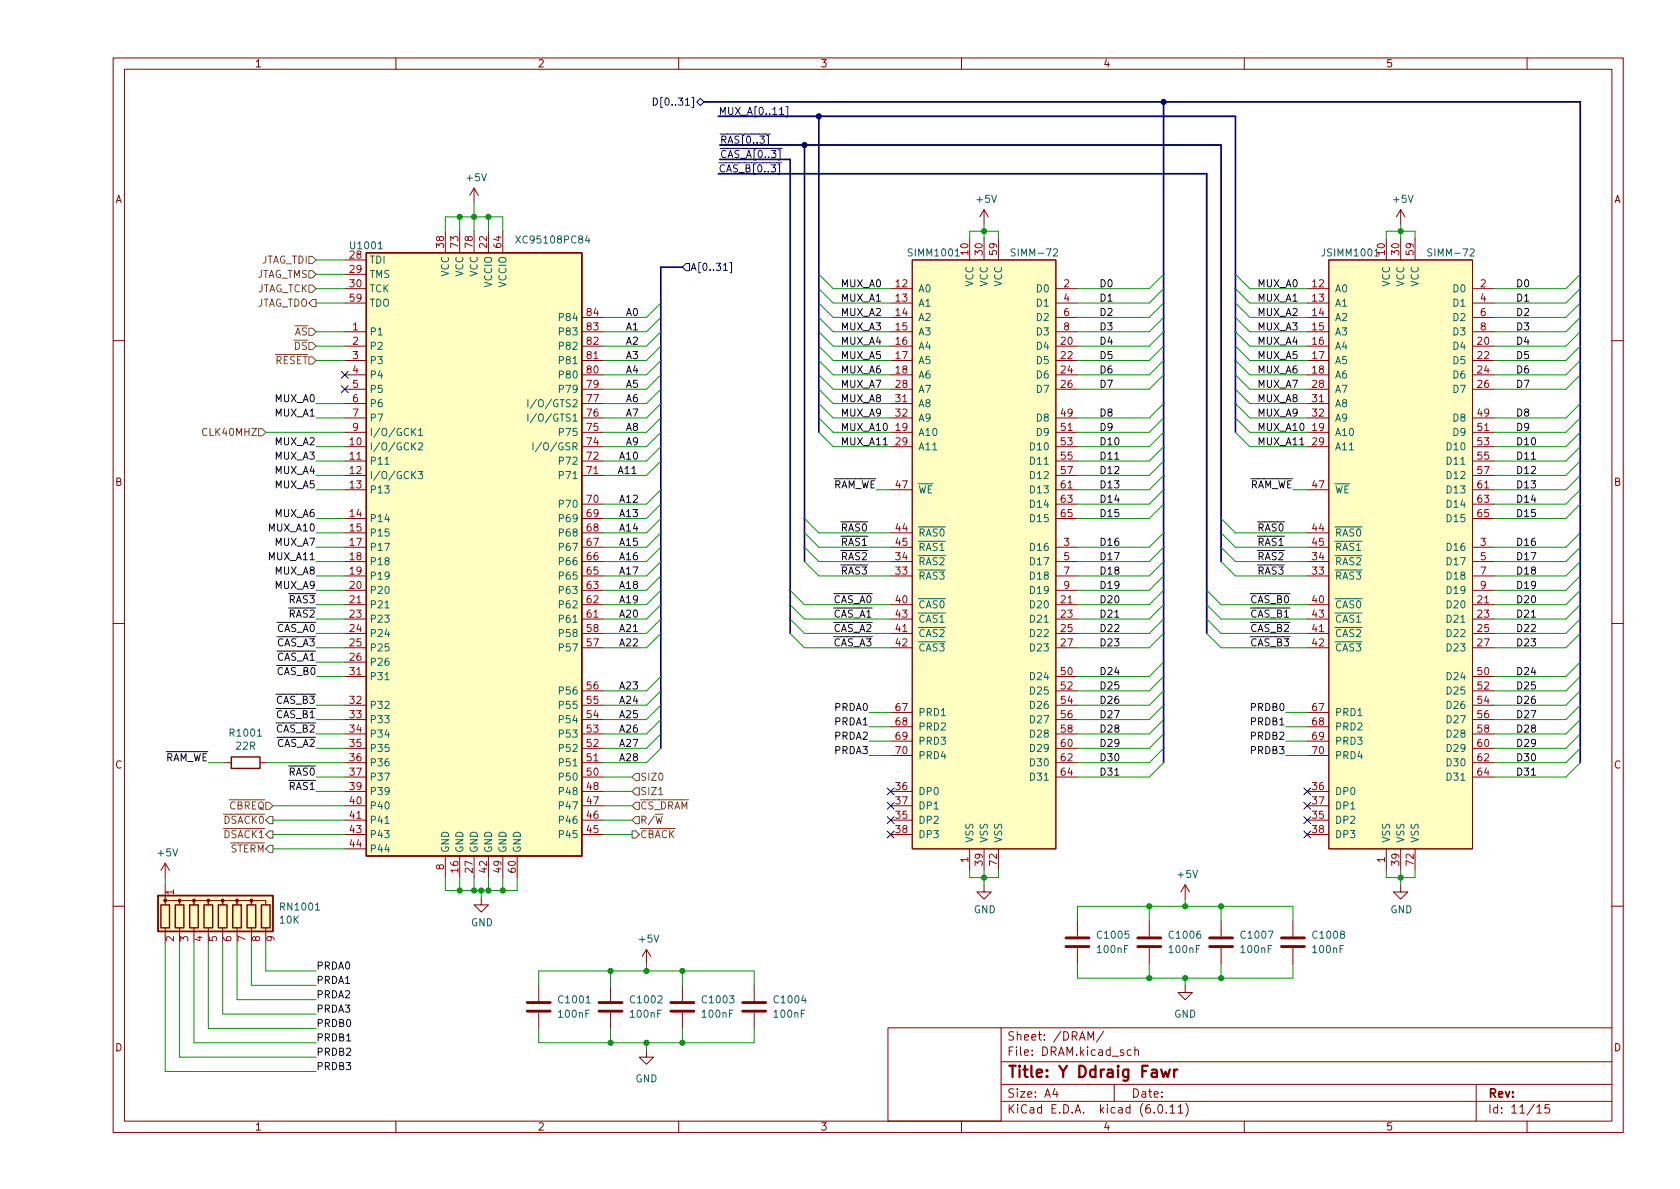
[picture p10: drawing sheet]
<svg xmlns="http://www.w3.org/2000/svg" width="297mm" height="210mm" viewBox="0 0 297 210" stroke-linecap="round" stroke-linejoin="round" font-family="sans-serif">
<g fill="none" stroke="#840000" stroke-width=".18">
<path d="M20 10.2h267v190.1h-267zM22 12.2h263v186.1h-263zM70 10.2v2M120 10.2v2M170 10.2v2M220 10.2v2M270 10.2v2M83.8 33.3l-.7 1.2M83.8 33.3v2.5M83.8 33.3l.8 1.2M174 37.1l-.8 1.2M174 37.1v2.5"/>
<path d="M174 37.1l.8 1.2M247.6 37.1v2.5M247.6 37.1l-.7 1.2M247.6 37.1l.8 1.2M61 51h3.8M61 53.6h3.8M61 58.7h3.8M61 46h3.8M61 48.5h3.8M78.7 40.9v3.8M81.3 40.9v3.8M83.8 40.9v3.8"/>
<path d="M86.4 40.9v3.8M88.9 40.9v3.8M102.9 56.1h3.8M102.9 58.7h3.8M157.5 51h3.8M157.5 53.6h3.8M157.5 56.1h3.8M157.5 58.7h3.8M161.3 46h25.4v104.1h-25.4zM171.4 42.2v3.8M174 42.2v3.8M176.5 42.2v3.8"/>
<path d="M186.7 51h3.8M186.7 53.6h3.8M186.7 56.1h3.8M186.7 58.7h3.8M231.1 51h3.8M231.1 53.6h3.8M231.1 56.1h3.8M231.1 58.7h3.8M234.9 46h25.4v104.1h-25.4zM245.1 42.2v3.8M247.6 42.2v3.8M250.2 42.2v3.8"/>
<path d="M260.3 51h3.9M260.3 53.6h3.9M260.3 56.1h3.9M260.3 58.7h3.9M20 60.2h2M61 61.2h3.8M61 63.7h3.8M61 66.3h3.8M61 76.4h3.8M61 68.8h3.8M61 79h3.8M61 71.4h3.8"/>
<path d="M61 73.9h3.8M102.9 61.2h3.8M102.9 63.7h3.8M102.9 66.3h3.8M102.9 76.4h3.8M102.9 68.8h3.8M102.9 79h3.8M102.9 71.4h3.8M102.9 73.9h3.8M157.5 61.2h3.8M157.5 63.7h3.8M157.5 66.3h3.8"/>
<path d="M157.5 76.4h3.8M157.5 68.8h3.8M157.5 79h3.8M157.5 71.4h3.8M157.5 73.9h3.8M186.7 61.2h3.8M186.7 63.7h3.8M186.7 66.3h3.8M186.7 76.4h3.8M186.7 68.8h3.8M186.7 79h3.8M186.7 73.9h3.8"/>
<path d="M231.1 61.2h3.8M231.1 63.7h3.8M231.1 66.3h3.8M231.1 76.4h3.8M231.1 68.8h3.8M231.1 79h3.8M231.1 71.4h3.8M231.1 73.9h3.8M260.3 61.2h3.9M260.3 63.7h3.9M260.3 66.3h3.9M260.3 76.4h3.9"/>
<path d="M260.3 68.8h3.9M260.3 79h3.9M260.3 73.9h3.9M285 60.2h2M61 96.8h3.8M61 99.3h3.8M61 94.2h3.8M61 86.6h3.8M61 81.5h3.8M61 84.1h3.8M61 91.7h3.8M102.9 96.8h3.8"/>
<path d="M102.9 99.3h3.8M102.9 94.2h3.8M102.9 81.5h3.8M102.9 84.1h3.8M102.9 89.1h3.8M102.9 91.7h3.8M157.5 96.8h3.8M157.5 99.3h3.8M157.5 94.2h3.8M157.5 86.6h3.8M186.7 96.8h3.8M186.7 99.3h3.8"/>
<path d="M186.7 86.6h3.8M186.7 81.5h3.8M186.7 84.1h3.8M186.7 89.1h3.8M186.7 91.7h3.8M231.1 96.8h3.8M231.1 99.3h3.8M231.1 94.2h3.8M231.1 86.6h3.8M260.3 96.8h3.9M260.3 99.3h3.9M260.3 86.6h3.9"/>
<path d="M260.3 81.5h3.9M260.3 84.1h3.9M260.3 89.1h3.9M260.3 91.7h3.9M20 110.2h2M61 106.9h3.8M61 109.5h3.8M61 112h3.8M61 114.5h3.8M61 101.8h3.8M61 119.6h3.8M61 104.4h3.8"/>
<path d="M61 117.1h3.8M102.9 106.9h3.8M102.9 109.5h3.8M102.9 112h3.8M102.9 114.5h3.8M102.9 101.8h3.8M102.9 104.4h3.8M157.5 106.9h3.8M157.5 109.5h3.8M157.5 112h3.8M157.5 114.5h3.8M157.5 101.8h3.8"/>
<path d="M186.7 106.9h3.8M186.7 109.5h3.8M186.7 112h3.8M186.7 114.5h3.8M186.7 101.8h3.8M186.7 119.6h3.8M186.7 104.4h3.8M231.1 106.9h3.8M231.1 109.5h3.8M231.1 112h3.8M231.1 114.5h3.8M231.1 101.8h3.8"/>
<path d="M260.3 106.9h3.9M260.3 109.5h3.9M260.3 112h3.9M260.3 114.5h3.9M260.3 101.8h3.9M260.3 119.6h3.9M260.3 104.4h3.9M285 110.2h2M39.6 134.9h1.3M46 134.9h1.2M61 139.9h3.8M61 124.7h3.8"/>
<path d="M61 127.2h3.8M61 129.8h3.8M61 132.3h3.8M61 134.9h3.8M61 137.4h3.8M102.9 139.9h3.8M102.9 122.2h3.8M102.9 124.7h3.8M102.9 127.2h3.8M102.9 129.8h3.8M102.9 132.3h3.8M102.9 134.9h3.8"/>
<path d="M102.9 137.4h3.8M157.5 139.9h3.8M157.5 126h3.8M157.5 128.5h3.8M157.5 131.1h3.8M157.5 133.6h3.8M186.7 122.2h3.8M186.7 124.7h3.8M186.7 127.2h3.8M186.7 129.8h3.8M186.7 132.3h3.8M186.7 134.9h3.8"/>
<path d="M186.7 137.4h3.8M231.1 139.9h3.8M231.1 126h3.8M231.1 128.5h3.8M231.1 131.1h3.8M231.1 133.6h3.8M260.3 122.2h3.9M260.3 124.7h3.9M260.3 127.2h3.9M260.3 129.8h3.9M260.3 132.3h3.9M260.3 134.9h3.9"/>
<path d="M260.3 137.4h3.9M29.2 152.6v2.6M29.2 156.5v2.5M29.2 152.6l-.8 1.3M29.2 152.6l.8 1.3M61 145h3.8M61 142.5h3.8M61 147.6h3.8M61 150.1h3.8M78.7 151.4v3.8M81.3 151.4v3.8M83.8 151.4v3.8"/>
<path d="M85.1 158.7v1.3h1.3l-1.3 1.3-1.3-1.3h1.3M86.4 151.4v3.8M88.9 151.4v3.8M91.4 151.4v3.8M102.9 145h3.8M102.9 142.5h3.8M102.9 147.6h3.8M157.5 145h3.8M157.5 142.5h3.8M157.5 147.6h3.8M171.4 150.1v3.8M174 156.5v1.2h1.3l-1.3 1.3-1.3-1.3h1.3"/>
<path d="M174 150.1v3.8M176.5 150.1v3.8M209.5 156.5l-.7 1.2M209.5 156.5v2.5M209.5 156.5l.8 1.2M231.1 145h3.8M231.1 142.5h3.8M231.1 147.6h3.8M245.1 150.1v3.8M247.6 156.5v1.2h1.3l-1.3 1.3-1.2-1.3h1.2M247.6 150.1v3.8M250.2 150.1v3.8"/>
<path d="M20 160.2h2M29.2 160v-.7h2.5v.7v-.7h2.6v.7v-.7h2.5v.7v-.7h2.6v.7v-.7h2.5v.7v-.7h2.5v.7v-.7h2.6v.7M29.2 164.1v2.5M31.7 164.1v1.2M34.3 164.1v1.2M36.8 164.1v1.2M39.4 164.1v1.2M41.9 164.1v1.2M44.4 164.1v1.2M47 164.1v1.2M95.2 174.2v2.8M95.2 179.1v2.8"/>
<path d="M107.9 174.2v2.8M107.9 179.1v2.8M114.3 167.9l-.8 1.3M114.3 167.9v2.5M114.3 167.9l.8 1.3M120.6 174.2v2.8M120.6 179.1v2.8M133.3 174.2v2.8M133.3 179.1v2.8M190.5 162.8v2.8M190.5 167.6v2.8M203.2 162.8v2.8"/>
<path d="M203.2 167.6v2.8M209.5 174.2v1.3h1.3l-1.3 1.3-1.2-1.3h1.2M215.9 162.8v2.8M215.9 167.6v2.8M228.6 162.8v2.8M228.6 167.6v2.8M285 160.2h2M70 198.3v2M114.3 185.7v1.2h1.3l-1.3 1.3-1.3-1.3h1.3M120 198.3v2M157 181.8h20v16.5h-20zM170 198.3v2"/>
<path d="M177 194.8h108M177 191.8h108M177 187.8h108M177 181.8h108M182.5 186.5v.1M182.5 185.7v.1M184.6 183.8v.1M184.6 183v.1M195.1 182.4l-1.2 1.9M197 191.8v3M200.6 185.8l.3-.2 .3 .1 .1 .9M209.6 195.1a1.72 1.72 0 0 1 0 2.3"/>
<path d="M220 198.3v2M261 191.8v6.5M270 198.3v2M273.9 195.3h-.7l-.1 .7 .3-.1 .5 .1 .1 .2-.1 .5-.2 .1-.6-.1"/>
</g>
<g fill="none" stroke="#840000" stroke-width=".51">
<path d="M93.2 178.8h4.1M93.2 177.3h4.1M105.9 178.8h4.1M105.9 177.3h4.1M118.6 178.8h4.1M118.6 177.3h4.1M131.3 178.8h4.1M131.3 177.3h4.1M188.5 167.4h4M188.5 165.9h4M201.2 167.4h4M201.2 165.9h4"/>
<path d="M213.9 167.4h4M213.9 165.9h4M226.6 167.4h4M226.6 165.9h4"/>
</g>
<g fill="none" stroke="#006464" stroke-width=".18">
<path d="M85.2 30.7l.4 1.3 .4-1.3M175.3 34.5l.5 1.3 .4-1.3M249 34.5l.4 1.3 .4-1.3M66.9 43.1l.3-.4v1.3M66.9 44h.7M103.8 41.7l-.3 .9h.8M104.1 42.1v.9M168.9 44.4l.4-.4v1.3M168.9 45.3h.7M186.3 44.1l.5-.1 .2 .4-.8 .9h.8M259.9 44.1l.5-.1 .3 .4-.8 .9h.8M73 78.8l.5 .8"/>
<path d="M73 76.3l.5 .7M73.5 78.3l-.7 .7M73.5 75.8l-.7 .7M74 78.4l.5-.1 .2 .4-.8 .9h.8M74 76.1l.4-.3v1.2M74 77h.7M100.8 73.3l-.4-.1-.3 .3 .1 .3 .6 .2v.4l-.2 .1-.5-.1M101.3 79l.6-.1 .1-.2v-.3l-.7-.1v1.3M101.3 73.6l.4-.4v1.3M101.3 70.8l.5-.1 .2 .3-.7 .9h.7M101.3 74.5h.7M101.3 64.3h.7"/>
<path d="M101.6 79l.4 .6M68.1 82.1h.7M73 83.9l.5 .7M73.5 83.4l-.7 .7M73.9 83.4h.8l-.4 .5 .4 .1v.5l-.2 .1-.6-.1M101.3 84.6h.7M162.4 93.2h4.8M162.4 85.6h2.6M184.6 82.1h.8M236 93.2h4.8M236 85.6h2.6M258.3 82.1h.7"/>
<path d="M68.1 107.5h.7M101.3 110h.7M162.4 105.9h4.8M184.6 110h.8M236 105.9h4.8M258.3 110h.7M45.5 129.3l.4-.4v1.3M45.5 130.2h.7M68.1 120.2h.7M101.3 135.4h.7M184.6 138h.8M258.3 138h.7"/>
<path d="M30.6 150.1l.4 1.3 .4-1.3M68.1 145.6h.7M210.9 153.9l.4 1.3 .4-1.3M55.8 160l.3-.3v1.2M55.8 160.9h.7M103.6 176.4l.4-.3v1.3M103.6 177.4h.8M104.2 178.6h-.6v1.3M115.6 165.3l.5 1.3 .4-1.3M116.3 176.2l.5-.1 .3 .3-.8 1h.8M116.9 178.6h-.6v1.3M129 176.1h.8l-.5 .5 .4 .1v.5l-.2 .2-.5-.2"/>
<path d="M129.6 178.6h-.6v1.3M142 176l-.3 .9h.8M142.3 178.6h-.6v1.3M142.3 176.5v.9M199.4 167.2h-.6v1.3M199.6 164.7h-.6l-.1 .6 .2-.2 .4 .1 .1 .2v.4l-.2 .1-.5-.1M212.1 167.2h-.6v1.3M212.2 164.7h-.4a.85 .85 0 0 0 0 1.2l.5-.1v-.4l-.2-.3-.4 .1-.1 .2M224.2 164.7h.9l-.6 1.2M224.8 167.2h-.6v1.3M237.2 165.2l-.2-.2 .1-.2 .1-.1h.4l.1 .2v.2l-.6 .2-.1 .1v.3l.2 .2h.4l.1-.2v-.3l-.2-.2M237.5 167.2h-.6v1.3"/>
</g>
<g fill="#ffffc2" stroke="#ffffc2" stroke-width=".18">
<path d="M234.9 46h25.4v104.1h-25.4z"/>
<path d="M27.9 158.4h20.4v6.3h-20.4z"/>
<path d="M64.8 44.7h38.1v106.7h-38.1z"/>
<path d="M161.3 46h25.4v104.1h-25.4z"/>
</g>
<g fill="none" stroke="#a90000" stroke-width=".18">
<path d="M105 63.4h.7M159.6 71.1h.8M188.8 76.1h.8M233.3 71.1h.7M262.5 76.1h.7M63.1 81.2h.7M105 83.8h.7M188.8 86.3h.8M262.5 86.3h.7M63.1 106.6h.7M63.1 119.3h.7M105 109.2h.7"/>
<path d="M159.6 111.7h.8M188.8 106.6h.8M233.3 111.7h.7M262.5 106.6h.7M105 134.6h.7M30.7 157.7h-1.3l.4 .4M63.1 144.7h.7M30.7 165.6v.8l-.9-.8-.4 .3 .1 .4M31.9 166.4v-.8l.5 .4 .1-.3h.6l.1 .2-.1 .5M35.3 165.6v.7l-.9-.3M37 165.7v.6h.6l-.1-.1 .1-.5 .1-.1 .5 .1 .1 .2-.1 .4M39.6 165.7v.4a.86 .86 0 0 0 1.2 0l-.1-.4-.4-.1-.3 .3 .1 .3 .2 .1"/>
<path d="M43.4 166.1l-1.3-.5v.8M45.2 165.9l.2-.3 .4 .1 .1 .2v.3l-.5 .1-.2-.1-.1-.5-.2-.1-.2 .1-.1 .4 .2 .2h.1l.3-.2M47.7 165.6l.3 .3-.1 .3-.2 .1-.5-.1v-.3l.1-.2a.84 .84 0 0 1 1.2 .3v.2"/>
</g>
<path d="M64.8 44.7h38.1v106.7h-38.1zM40.9 133.9h5.1v2h-5.1zM27.9 158.4h20.4v6.3h-20.4zM28.4 160h1.6v4.1h-1.6zM31 160h1.5v4.1h-1.5zM33.5 160h1.6v4.1h-1.6zM36.1 160h1.5v4.1h-1.5zM38.6 160h1.5v4.1h-1.5zM41.1 160h1.6v4.1h-1.6zM43.7 160h1.5v4.1h-1.5zM46.2 160h1.6v4.1h-1.6z" fill="none" stroke="#840000" stroke-width=".25"/>
<g fill="#840000" stroke="#840000" stroke-width=".18">
<circle cx="29.2" cy="159.3" r=".25"/>
<circle cx="31.7" cy="159.3" r=".25"/>
<circle cx="34.3" cy="159.3" r=".25"/>
<circle cx="36.8" cy="159.3" r=".25"/>
<circle cx="39.4" cy="159.3" r=".25"/>
<circle cx="41.9" cy="159.3" r=".25"/>
<circle cx="44.4" cy="159.3" r=".25"/>
</g>
<g fill="none" stroke="#725600" stroke-width=".18">
<path d="M52.1 57.6h2.3M54.6 50.4h.6l.7 .6-.7 .7h-.6zM54.6 45.3h.6l.7 .7-.7 .6h-.6zM54.6 47.9h.6l.7 .6-.7 .6h-.6zM55.2 53h.7v1.2h-.7l-.6-.6zM44.5 75.8h.9l-.9 1.2h.9M45.7 75.8h.7l.6 .6-.6 .7h-.7zM48.7 62.7h3.6M111.8 139.9l.6-.6h.6v1.3h-.6zM112.4 136.8h.6v1.2h-.6l-.6-.6zM39.5 144h1.3M40.5 141.4h6.3"/>
<path d="M111.8 146.9h.6l.6 .7-.6 .6h-.6zM111.8 145l.6-.6h.6v1.3h-.6zM112.4 141.9h.6v1.2h-.6l-.6-.6zM116.5 140.5h.7M116.7 141.4h5M118.1 146.5h1.3"/>
</g>
<g fill="none" stroke="#000084" stroke-width=".18">
<path d="M121.2 18.6h.7M122.3 17.2h.3v1.8h-.3M123.2 18l.6-.6 .7 .6-.7 .7zM139 18.9h.3v1.8h-.3M137.8 20.2h.8M121.3 46.6h.6v1.3h-.6l-.7-.7zM127.9 47.8h.7M129.1 46.4h.3v1.8h-.3M60.4 68.2l1.2 1.2M60.4 65.7l1.2 1.2M61.6 68.2l-1.2 1.2M61.6 65.7l-1.2 1.2"/>
<path d="M156.9 139.3l1.2 1.3M158.1 139.3l-1.2 1.3M230.5 139.3l1.2 1.3M231.7 139.3l-1.2 1.3M156.9 144.4l1.2 1.2M156.9 147l1.2 1.2M156.9 141.9l1.2 1.2M158.1 144.4l-1.2 1.2M158.1 147l-1.2 1.2M158.1 141.9l-1.2 1.2M230.5 147l1.2 1.2M230.5 141.9l1.2 1.2"/>
<path d="M230.5 144.4l1.2 1.2M231.7 147l-1.2 1.2M231.7 141.9l-1.2 1.2M231.7 144.4l-1.2 1.2"/>
</g>
<path d="M197.1 81.2h.7M270.8 81.2h.7M197.1 109.1h.7M270.8 109.1h.7M197.1 137.1h.7M270.8 137.1h.7" fill="none" stroke="#0f0f0f" stroke-width=".18"/>
<path d="M124.5 18h154.9v116.9M205.7 18v116.9M127 30.7h86.4v81.3M127 20.6h91.4v55.8M127.3 25.6h88.6v73.7M127.3 28.2h12.4v83.8M142.2 25.6v73.7M144.8 20.6v55.8M120.6 47.2h-3.8v85.1" fill="none" stroke="#000084" stroke-width=".3"/>
<g fill="none" stroke="#009600" stroke-width=".18">
<path d="M81.3 38.3v2.6M83.8 35.8v5.1M86.4 38.3v2.6M174 39.6v2.6M247.6 39.6v2.6M55.9 58.7h5.1M55.9 48.5h5.1M55.9 51h5.1M55.9 53.6h5.1M55.9 46h5.1M78.7 40.9v-2.6h10.2v2.6M116.8 56.1l-2.5 2.6h-7.6"/>
<path d="M116.8 53.6l-2.5 2.5h-7.6M116.8 58.7l-2.5 2.5h-7.6M144.8 56.1l2.5 2.6h10.2M144.8 53.6l2.5 2.5h10.2M144.8 58.7l2.5 2.5h10.2M144.8 48.5l2.5 2.5h10.2M144.8 51l2.5 2.6h10.2M171.4 42.2v-1.3h5.1v1.3M205.7 56.1l-2.5 2.6h-12.7M205.7 53.6l-2.5 2.5h-12.7M205.7 58.7l-2.5 2.5h-12.7M205.7 48.5l-2.5 2.5h-12.7"/>
<path d="M205.7 51l-2.5 2.6h-12.7M218.4 56.1l2.6 2.6h10.1M218.4 53.6l2.6 2.5h10.1M218.4 58.7l2.6 2.5h10.1M218.4 48.5l2.6 2.5h10.1M218.4 51l2.6 2.6h10.1M245.1 42.2v-1.3h5.1v1.3M279.4 56.1l-2.5 2.6h-12.7M279.4 53.6l-2.5 2.5h-12.7M279.4 58.7l-2.5 2.5h-12.7M279.4 48.5l-2.5 2.5h-12.7M279.4 51l-2.5 2.6h-12.7"/>
<path d="M47 76.4h14M55.9 61.2h5.1M55.9 63.7h5.1M55.9 71.4h5.1M55.9 73.9h5.1M55.9 79h5.1M116.8 66.3l-2.5 2.5h-7.6M116.8 63.7l-2.5 2.6h-7.6M116.8 61.2l-2.5 2.5h-7.6M116.8 68.8l-2.5 2.6h-7.6M116.8 71.4l-2.5 2.5h-7.6M116.8 76.4l-2.5 2.6h-7.6"/>
<path d="M116.8 79l-2.5 2.5h-7.6M116.8 73.9l-2.5 2.5h-7.6M144.8 66.3l2.5 2.5h10.2M144.8 63.7l2.5 2.6h10.2M144.8 61.2l2.5 2.5h10.2M144.8 68.8l2.5 2.6h10.2M144.8 71.4l2.5 2.5h10.2M144.8 76.4l2.5 2.6h10.2M144.8 73.9l2.5 2.5h10.2M205.7 66.3l-2.5 2.5h-12.7M205.7 63.7l-2.5 2.6h-12.7M205.7 61.2l-2.5 2.5h-12.7"/>
<path d="M205.7 71.4l-2.5 2.5h-12.7M205.7 76.4l-2.5 2.6h-12.7M205.7 79l-2.5 2.5h-12.7M205.7 73.9l-2.5 2.5h-12.7M218.4 66.3l2.6 2.5h10.1M218.4 63.7l2.6 2.6h10.1M218.4 61.2l2.6 2.5h10.1M218.4 68.8l2.6 2.6h10.1M218.4 71.4l2.6 2.5h10.1M218.4 76.4l2.6 2.6h10.1M218.4 73.9l2.6 2.5h10.1M279.4 66.3l-2.5 2.5h-12.7"/>
<path d="M279.4 63.7l-2.5 2.6h-12.7M279.4 61.2l-2.5 2.5h-12.7M279.4 71.4l-2.5 2.5h-12.7M279.4 76.4l-2.5 2.6h-12.7M279.4 79l-2.5 2.5h-12.7M279.4 73.9l-2.5 2.5h-12.7M55.9 99.3h5.1M55.9 81.5h5.1M55.9 91.7h5.1M55.9 86.6h5.1M55.9 84.1h5.1M55.9 96.8h5.1"/>
<path d="M55.9 94.2h5.1M116.8 99.3l-2.5 2.5h-7.6M116.8 96.8l-2.5 2.5h-7.6M116.8 89.1l-2.5 2.6h-7.6M116.8 86.6l-2.5 2.5h-7.6M116.8 81.5l-2.5 2.6h-7.6M116.8 94.2l-2.5 2.6h-7.6M116.8 91.7l-2.5 2.5h-7.6M142.2 99.3l2.6 2.5h12.7M142.2 96.8l2.6 2.5h12.7M142.2 94.2l2.6 2.6h12.7M142.2 91.7l2.6 2.5h12.7"/>
<path d="M205.7 99.3l-2.5 2.5h-12.7M205.7 96.8l-2.5 2.5h-12.7M205.7 89.1l-2.5 2.6h-12.7M205.7 84.1l-2.5 2.5h-12.7M205.7 86.6l-2.5 2.5h-12.7M205.7 81.5l-2.5 2.6h-12.7M205.7 94.2l-2.5 2.6h-12.7M215.9 99.3l2.5 2.5h12.7M215.9 96.8l2.5 2.5h12.7M215.9 94.2l2.5 2.6h12.7M215.9 91.7l2.5 2.5h12.7M279.4 99.3l-2.5 2.5h-12.7"/>
<path d="M279.4 96.8l-2.5 2.5h-12.7M279.4 89.1l-2.5 2.6h-12.7M279.4 84.1l-2.5 2.5h-12.7M279.4 86.6l-2.5 2.5h-12.7M279.4 81.5l-2.5 2.6h-12.7M279.4 94.2l-2.5 2.6h-12.7M55.9 101.8h5.1M55.9 114.5h5.1M55.9 112h5.1M55.9 109.5h5.1M55.9 106.9h5.1M55.9 104.4h5.1"/>
<path d="M55.9 117.1h5.1M56 119.6h5M116.8 112l-2.5 2.5h-7.6M116.8 109.5l-2.5 2.5h-7.6M116.8 119.6l-2.5 2.6h-7.6M116.8 106.9l-2.5 2.6h-7.6M116.8 104.4l-2.5 2.5h-7.6M116.8 101.8l-2.5 2.6h-7.6M139.7 112l2.5 2.5h15.3M139.7 109.5l2.5 2.5h15.3M139.7 106.9l2.5 2.6h15.3M139.7 104.4l2.5 2.5h15.3"/>
<path d="M205.7 112l-2.5 2.5h-12.7M205.7 109.5l-2.5 2.5h-12.7M205.7 119.6l-2.5 2.6h-12.7M205.7 117.1l-2.5 2.5h-12.7M205.7 106.9l-2.5 2.6h-12.7M205.7 104.4l-2.5 2.5h-12.7M205.7 101.8l-2.5 2.6h-12.7M213.4 112l2.5 2.5h15.2M213.4 109.5l2.5 2.5h15.2M213.4 106.9l2.5 2.6h15.2M213.4 104.4l2.5 2.5h15.2M279.4 112l-2.5 2.5h-12.7"/>
<path d="M279.4 109.5l-2.5 2.5h-12.7M279.4 119.6l-2.5 2.6h-12.7M279.4 117.1l-2.5 2.5h-12.7M279.4 106.9l-2.5 2.6h-12.7M279.4 104.4l-2.5 2.5h-12.7M279.4 101.8l-2.5 2.6h-12.7M47.2 134.9h13.8M55.9 127.2h5.1M55.9 129.8h5.1M55.9 137.4h5.1M55.9 124.7h5.1M55.9 132.3h5.1"/>
<path d="M55.9 139.9h5.1M106.7 137.4h5.1M106.7 139.9h5.1M116.8 124.7l-2.5 2.5h-7.6M116.8 127.2l-2.5 2.6h-7.6M116.8 122.2l-2.5 2.5h-7.6M116.8 132.3l-2.5 2.6h-7.6M116.8 129.8l-2.5 2.5h-7.6M153.7 128.5h3.8M153.7 126h3.8M153.7 133.6h3.8M153.7 131.1h3.8"/>
<path d="M205.7 124.7l-2.5 2.5h-12.7M205.7 127.2l-2.5 2.6h-12.7M205.7 134.9l-2.5 2.5h-12.7M205.7 122.2l-2.5 2.5h-12.7M205.7 132.3l-2.5 2.6h-12.7M205.7 129.8l-2.5 2.5h-12.7M227.3 128.5h3.8M227.3 126h3.8M227.3 133.6h3.8M227.3 131.1h3.8M279.4 124.7l-2.5 2.5h-12.7M279.4 127.2l-2.5 2.6h-12.7"/>
<path d="M279.4 134.9l-2.5 2.5h-12.7M279.4 122.2l-2.5 2.5h-12.7M279.4 132.3l-2.5 2.6h-12.7M279.4 129.8l-2.5 2.5h-12.7M29.2 155.2v1.3M48.3 147.6h12.7M48.3 145h12.7M48.3 142.5h12.7M48.3 150.1h12.7M78.7 155.2v2.3h12.7v-2.3M81.3 155.2v2.3M83.8 155.2v2.3"/>
<path d="M85.1 157.5v1.2M86.4 155.2v2.3M88.9 155.2v2.3M106.7 147.6h5.1M106.7 145h5.1M106.7 142.5h5.1M171.4 153.9v1.3h5.1v-1.3M174 153.9v2.6M209.5 159v1.3M245.1 153.9v1.3h5.1v-1.3M247.6 153.9v2.6M29.2 166.6v22.9h26.7"/>
<path d="M31.7 166.6v20.3h24.2M34.3 166.6v17.8h21.6M36.8 166.6v15.3h19.1M39.4 166.6v12.7h16.5M41.9 166.6v10.2h14M44.4 166.6v7.6h11.5M47 166.6v5.1h8.9M95.2 174.2v-2.5h38.1v2.5M107.9 171.7v2.5M114.3 170.4v1.3M120.6 171.7v2.5M190.5 170.4v2.6h38.1v-2.6"/>
<path d="M190.5 162.8v-2.5h38.1v2.5M203.2 160.3v2.5M203.2 170.4v2.6M209.5 173v1.2M215.9 160.3v2.5M215.9 170.4v2.6M95.2 181.9v2.5h38.1v-2.5M107.9 181.9v2.5M114.3 184.4v1.3M120.6 181.9v2.5"/>
</g>
<g fill="#009600" stroke="#009600" stroke-width=".18">
<circle cx="203.2" cy="173" r=".46"/>
<circle cx="209.5" cy="173" r=".46"/>
<circle cx="215.9" cy="173" r=".46"/>
<circle cx="215.9" cy="160.3" r=".46"/>
<circle cx="203.2" cy="160.3" r=".46"/>
<circle cx="247.6" cy="155.2" r=".46"/>
<circle cx="209.5" cy="160.3" r=".46"/>
<circle cx="86.4" cy="38.3" r=".46"/>
<circle cx="83.8" cy="38.3" r=".46"/>
<circle cx="81.3" cy="38.3" r=".46"/>
<circle cx="174" cy="40.9" r=".46"/>
<circle cx="247.6" cy="40.9" r=".46"/>
<circle cx="174" cy="155.2" r=".46"/>
<circle cx="120.6" cy="171.7" r=".46"/>
<circle cx="83.8" cy="157.5" r=".46"/>
<circle cx="85.1" cy="157.5" r=".46"/>
<circle cx="107.9" cy="171.7" r=".46"/>
<circle cx="88.9" cy="157.5" r=".46"/>
<circle cx="120.6" cy="184.4" r=".46"/>
<circle cx="114.3" cy="184.4" r=".46"/>
<circle cx="114.3" cy="171.7" r=".46"/>
<circle cx="86.4" cy="157.5" r=".46"/>
<circle cx="107.9" cy="184.4" r=".46"/>
<circle cx="81.3" cy="157.5" r=".46"/>
</g>
<g fill="#000084" stroke="#000084" stroke-width=".18">
<circle cx="142.2" cy="25.6" r=".46"/>
<circle cx="205.7" cy="18" r=".46"/>
<circle cx="144.8" cy="20.6" r=".46"/>
</g>
<g font-size="2.8" fill="#840000">
<text x="178" y="191.2">Title:</text>
<text x="187.3" y="191.2">Y Ddraig</text>
<text x="202.4" y="191.2">Fawr</text>
</g>
<g font-size="2.1" fill="#840000">
<text x="178" y="184.5">Sheet:</text>
<text x="186.2" y="184.5">/DRAM/</text>
<text x="178" y="187.2">File:</text>
<text x="184.1" y="187.2">DRAM.kicad_sch</text>
<text x="178" y="197.4">KiCad</text>
<text x="178" y="194.6">Size:</text>
<text x="184.7" y="194.6">A4</text>
<text x="185.7" y="197.4">E.D.A.</text>
<text x="194.6" y="197.4">kicad</text>
<text x="200" y="194.6">Date:</text>
<text x="201.8" y="197.4">(6.0.11)</text>
<text x="263" y="194.6">Rev:</text>
<text x="263" y="197.4">Id:</text>
<text x="267.1" y="197.4">11/15</text>
</g>
<g font-size="1.8" fill="#840000">
<text x="45" y="12.3">1</text>
<text x="95" y="12.3">2</text>
<text x="145" y="12.3">3</text>
<text x="195" y="12.3">4</text>
<text x="245" y="12.3">5</text>
<text x="20.4" y="36.3">A</text>
<text x="285.4" y="36.3">A</text>
<text x="20.3" y="86.3">B</text>
<text x="285.3" y="86.3">B</text>
<text x="20.3" y="136.3">C</text>
<text x="285.3" y="136.3">C</text>
<text x="31.5" y="166.7" transform="rotate(-90 31.5 166.7)">2</text>
<text x="34" y="166.7" transform="rotate(-90 34 166.7)">3</text>
<text x="36.6" y="166.7" transform="rotate(-90 36.6 166.7)">4</text>
<text x="39.1" y="166.7" transform="rotate(-90 39.1 166.7)">5</text>
<text x="41.7" y="166.7" transform="rotate(-90 41.7 166.7)">6</text>
<text x="44.2" y="166.7" transform="rotate(-90 44.2 166.7)">7</text>
<text x="46.7" y="166.7" transform="rotate(-90 46.7 166.7)">8</text>
<text x="20.3" y="186.3">D</text>
<text x="285.3" y="186.3">D</text>
<text x="45" y="200.3">1</text>
<text x="95" y="200.3">2</text>
<text x="145" y="200.3">3</text>
<text x="195" y="200.3">4</text>
<text x="245" y="200.3">5</text>
</g>
<g font-size="1.8" fill="#000084">
<text x="115.1" y="19.1">D[0..31]</text>
<text x="127" y="20.3">MUX_A[0..11]</text>
<text x="127.3" y="27.9">~{CAS_A[0..3]}</text>
<text x="127.3" y="25.4">~{RAS[0..3]}</text>
<text x="127" y="30.5">~{CAS_B[0..3]}</text>
<text x="122" y="48.3">A[0..31]</text>
</g>
<g font-size="1.8" fill="#006464">
<text x="82.2" y="32.4">+5V</text>
<text x="172.4" y="36.2">+5V</text>
<text x="246" y="36.2">+5V</text>
<text x="61.6" y="45.7">28</text>
<text x="61.6" y="44.5">U1001</text>
<text x="65.3" y="47">TDI</text>
<text x="90.9" y="43.4">XC95108PC84</text>
<text x="160.2" y="45.7">SIMM1001</text>
<text x="178.4" y="45.7">SIMM-72</text>
<text x="233.4" y="45.7">JSIMM1001</text>
<text x="244.9" y="45.3" transform="rotate(-90 244.9 45.3)">10</text>
<text x="252.1" y="45.7">SIMM-72</text>
<text x="65.3" y="49.5">TMS</text>
<text x="65.3" y="52.1">TCK</text>
<text x="79.8" y="49" transform="rotate(-90 79.8 49)">VCC</text>
<text x="82.3" y="49" transform="rotate(-90 82.3 49)">VCC</text>
<text x="84.8" y="49" transform="rotate(-90 84.8 49)">VCC</text>
<text x="87.4" y="50.9" transform="rotate(-90 87.4 50.9)">VCCIO</text>
<text x="89.9" y="50.9" transform="rotate(-90 89.9 50.9)">VCCIO</text>
<text x="162.3" y="52.1">A0</text>
<text x="172.5" y="50.8" transform="rotate(-90 172.5 50.8)">VCC</text>
<text x="175" y="50.8" transform="rotate(-90 175 50.8)">VCC</text>
<text x="177.6" y="50.8" transform="rotate(-90 177.6 50.8)">VCC</text>
<text x="183" y="52.1">D0</text>
<text x="236" y="52.1">A0</text>
<text x="246.1" y="50.8" transform="rotate(-90 246.1 50.8)">VCC</text>
<text x="248.7" y="50.8" transform="rotate(-90 248.7 50.8)">VCC</text>
<text x="251.2" y="50.8" transform="rotate(-90 251.2 50.8)">VCC</text>
<text x="256.7" y="52.1">D0</text>
<text x="65.3" y="59.7">P1</text>
<text x="65.3" y="54.6">TDO</text>
<text x="98.5" y="59.7">P83</text>
<text x="98.5" y="57.2">P84</text>
<text x="162.3" y="54.6">A1</text>
<text x="162.3" y="57.2">A2</text>
<text x="162.3" y="59.7">A3</text>
<text x="183" y="54.6">D1</text>
<text x="183" y="57.2">D2</text>
<text x="183" y="59.7">D3</text>
<text x="236" y="54.6">A1</text>
<text x="236" y="57.2">A2</text>
<text x="236" y="59.7">A3</text>
<text x="256.7" y="54.6">D1</text>
<text x="256.7" y="57.2">D2</text>
<text x="256.7" y="59.7">D3</text>
<text x="65.3" y="62.2">P2</text>
<text x="65.3" y="64.8">P3</text>
<text x="98.5" y="64.8">P81</text>
<text x="98.5" y="62.2">P82</text>
<text x="162.3" y="62.2">A4</text>
<text x="162.3" y="64.8">A5</text>
<text x="183" y="62.2">D4</text>
<text x="183" y="64.8">D5</text>
<text x="236" y="62.2">A4</text>
<text x="236" y="64.8">A5</text>
<text x="256.7" y="62.2">D4</text>
<text x="256.7" y="64.8">D5</text>
<text x="65.3" y="67.3">P4</text>
<text x="65.3" y="69.9">P5</text>
<text x="98.5" y="69.9">P79</text>
<text x="98.5" y="67.3">P80</text>
<text x="162.3" y="67.3">A6</text>
<text x="162.3" y="69.9">A7</text>
<text x="183" y="67.3">D6</text>
<text x="183" y="69.9">D7</text>
<text x="236" y="67.3">A6</text>
<text x="236" y="69.9">A7</text>
<text x="256.7" y="67.3">D6</text>
<text x="256.7" y="69.9">D7</text>
<text x="65.3" y="72.4">P6</text>
<text x="65.3" y="74.9">P7</text>
<text x="65.3" y="77.5">I/O/GCK1</text>
<text x="93" y="74.9">I/O/GTS1</text>
<text x="93" y="72.4">I/O/GTS2</text>
<text x="98.5" y="77.5">P75</text>
<text x="162.3" y="77.5">A10</text>
<text x="162.3" y="72.4">A8</text>
<text x="162.3" y="74.9">A9</text>
<text x="183" y="74.9">D8</text>
<text x="183" y="77.5">D9</text>
<text x="236" y="77.5">A10</text>
<text x="236" y="72.4">A8</text>
<text x="236" y="74.9">A9</text>
<text x="256.7" y="74.9">D8</text>
<text x="256.7" y="77.5">D9</text>
<text x="65.3" y="80">I/O/GCK2</text>
<text x="65.3" y="82.6">P11</text>
<text x="93.9" y="80">I/O/GSR</text>
<text x="98.5" y="82.6">P72</text>
<text x="162.3" y="80">A11</text>
<text x="181.8" y="80">D10</text>
<text x="181.8" y="82.6">D11</text>
<text x="236" y="80">A11</text>
<text x="255.5" y="80">D10</text>
<text x="255.5" y="82.6">D11</text>
<text x="65.3" y="85.1">I/O/GCK3</text>
<text x="65.3" y="87.6">P13</text>
<text x="98.5" y="85.1">P71</text>
<text x="162.3" y="87.6">~{WE}</text>
<text x="181.8" y="85.1">D12</text>
<text x="181.8" y="87.6">D13</text>
<text x="236" y="87.6">~{WE}</text>
<text x="255.5" y="85.1">D12</text>
<text x="255.5" y="87.6">D13</text>
<text x="65.3" y="92.7">P14</text>
<text x="65.3" y="95.3">P15</text>
<text x="98.5" y="95.3">P68</text>
<text x="98.5" y="92.7">P69</text>
<text x="98.5" y="90.2">P70</text>
<text x="162.3" y="95.3">~{RAS0}</text>
<text x="181.8" y="90.2">D14</text>
<text x="181.8" y="92.7">D15</text>
<text x="236" y="95.3">~{RAS0}</text>
<text x="255.5" y="90.2">D14</text>
<text x="255.5" y="92.7">D15</text>
<text x="65.3" y="97.8">P17</text>
<text x="65.3" y="100.3">P18</text>
<text x="98.5" y="100.3">P66</text>
<text x="98.5" y="97.8">P67</text>
<text x="162.3" y="100.3">~{RAS2}</text>
<text x="162.3" y="97.8">~{RAS1}</text>
<text x="181.8" y="97.8">D16</text>
<text x="181.8" y="100.3">D17</text>
<text x="236" y="100.3">~{RAS2}</text>
<text x="236" y="97.8">~{RAS1}</text>
<text x="255.5" y="97.8">D16</text>
<text x="255.5" y="100.3">D17</text>
<text x="65.3" y="102.9">P19</text>
<text x="65.3" y="105.4">P20</text>
<text x="65.3" y="108">P21</text>
<text x="98.5" y="108">P62</text>
<text x="98.5" y="105.4">P63</text>
<text x="98.5" y="102.9">P65</text>
<text x="162.3" y="102.9">~{RAS3}</text>
<text x="162.3" y="108">~{CAS0}</text>
<text x="181.8" y="108">D20</text>
<text x="181.8" y="102.9">D18</text>
<text x="181.8" y="105.4">D19</text>
<text x="236" y="102.9">~{RAS3}</text>
<text x="236" y="108">~{CAS0}</text>
<text x="255.5" y="108">D20</text>
<text x="255.5" y="102.9">D18</text>
<text x="255.5" y="105.4">D19</text>
<text x="65.3" y="110.5">P23</text>
<text x="65.3" y="113">P24</text>
<text x="98.5" y="113">P58</text>
<text x="98.5" y="110.5">P61</text>
<text x="162.3" y="113">~{CAS2}</text>
<text x="162.3" y="110.5">~{CAS1}</text>
<text x="181.8" y="110.5">D21</text>
<text x="181.8" y="113">D22</text>
<text x="236" y="113">~{CAS2}</text>
<text x="236" y="110.5">~{CAS1}</text>
<text x="255.5" y="110.5">D21</text>
<text x="255.5" y="113">D22</text>
<text x="65.3" y="115.6">P25</text>
<text x="65.3" y="118.1">P26</text>
<text x="98.5" y="115.6">P57</text>
<text x="162.3" y="115.6">~{CAS3}</text>
<text x="181.8" y="115.6">D23</text>
<text x="236" y="115.6">~{CAS3}</text>
<text x="255.5" y="115.6">D23</text>
<text x="65.3" y="120.7">P31</text>
<text x="65.3" y="125.7">P32</text>
<text x="98.5" y="125.7">P55</text>
<text x="98.5" y="123.2">P56</text>
<text x="181.8" y="120.7">D24</text>
<text x="181.8" y="123.2">D25</text>
<text x="181.8" y="125.7">D26</text>
<text x="255.5" y="120.7">D24</text>
<text x="255.5" y="123.2">D25</text>
<text x="255.5" y="125.7">D26</text>
<text x="40.3" y="130.6">R1001</text>
<text x="65.3" y="128.3">P33</text>
<text x="65.3" y="130.8">P34</text>
<text x="98.5" y="130.8">P53</text>
<text x="98.5" y="128.3">P54</text>
<text x="162.3" y="127">PRD1</text>
<text x="162.3" y="129.5">PRD2</text>
<text x="181.8" y="128.3">D27</text>
<text x="181.8" y="130.8">D28</text>
<text x="236" y="127">PRD1</text>
<text x="236" y="129.5">PRD2</text>
<text x="255.5" y="128.3">D27</text>
<text x="255.5" y="130.8">D28</text>
<text x="41.5" y="132.9">22R</text>
<text x="65.3" y="133.4">P35</text>
<text x="65.3" y="135.9">P36</text>
<text x="98.5" y="135.9">P51</text>
<text x="98.5" y="133.4">P52</text>
<text x="162.3" y="132.1">PRD3</text>
<text x="162.3" y="134.6">PRD4</text>
<text x="181.8" y="133.4">D29</text>
<text x="181.8" y="135.9">D30</text>
<text x="236" y="132.1">PRD3</text>
<text x="236" y="134.6">PRD4</text>
<text x="255.5" y="133.4">D29</text>
<text x="255.5" y="135.9">D30</text>
<text x="65.3" y="138.4">P37</text>
<text x="65.3" y="141">P39</text>
<text x="65.3" y="143.5">P40</text>
<text x="98.5" y="143.5">P47</text>
<text x="98.5" y="141">P48</text>
<text x="98.5" y="138.4">P50</text>
<text x="162.3" y="141">DP0</text>
<text x="162.3" y="143.5">DP1</text>
<text x="181.8" y="138.4">D31</text>
<text x="236" y="141">DP0</text>
<text x="236" y="143.5">DP1</text>
<text x="255.5" y="138.4">D31</text>
<text x="65.3" y="146.1">P41</text>
<text x="65.3" y="148.6">P43</text>
<text x="98.5" y="148.6">P45</text>
<text x="98.5" y="146.1">P46</text>
<text x="162.3" y="146.1">DP2</text>
<text x="162.3" y="148.6">DP3</text>
<text x="172.5" y="149.1" transform="rotate(-90 172.5 149.1)">VSS</text>
<text x="175" y="149.1" transform="rotate(-90 175 149.1)">VSS</text>
<text x="177.6" y="149.1" transform="rotate(-90 177.6 149.1)">VSS</text>
<text x="236" y="146.1">DP2</text>
<text x="236" y="148.6">DP3</text>
<text x="246.1" y="149.1" transform="rotate(-90 246.1 149.1)">VSS</text>
<text x="248.7" y="149.1" transform="rotate(-90 248.7 149.1)">VSS</text>
<text x="251.2" y="149.1" transform="rotate(-90 251.2 149.1)">VSS</text>
<text x="27.6" y="151.8">+5V</text>
<text x="65.3" y="151.1">P44</text>
<text x="79.8" y="150.9" transform="rotate(-90 79.8 150.9)">GND</text>
<text x="82.3" y="150.9" transform="rotate(-90 82.3 150.9)">GND</text>
<text x="84.8" y="150.9" transform="rotate(-90 84.8 150.9)">GND</text>
<text x="87.4" y="150.9" transform="rotate(-90 87.4 150.9)">GND</text>
<text x="89.9" y="150.9" transform="rotate(-90 89.9 150.9)">GND</text>
<text x="92.5" y="150.9" transform="rotate(-90 92.5 150.9)">GND</text>
<text x="207.9" y="155.6">+5V</text>
<text x="49.2" y="161.4">RN1001</text>
<text x="172.1" y="161.9">GND</text>
<text x="245.8" y="161.9">GND</text>
<text x="49.2" y="163.7">10K</text>
<text x="83.2" y="164.2">GND</text>
<text x="112.7" y="167.1">+5V</text>
<text x="193.7" y="166.4">C1005</text>
<text x="206.4" y="166.4">C1006</text>
<text x="219.1" y="166.4">C1007</text>
<text x="231.8" y="166.4">C1008</text>
<text x="193.7" y="168.9">100nF</text>
<text x="206.4" y="168.9">100nF</text>
<text x="219.1" y="168.9">100nF</text>
<text x="231.8" y="168.9">100nF</text>
<text x="98.4" y="177.8">C1001</text>
<text x="111.1" y="177.8">C1002</text>
<text x="123.8" y="177.8">C1003</text>
<text x="136.5" y="177.8">C1004</text>
<text x="98.4" y="180.3">100nF</text>
<text x="111.1" y="180.3">100nF</text>
<text x="123.8" y="180.3">100nF</text>
<text x="136.5" y="180.3">100nF</text>
<text x="207.5" y="180.3">GND</text>
<text x="112.3" y="191.8">GND</text>
</g>
<g font-size="1.8" fill="#725600">
<text x="46.3" y="47">JTAG_TDI</text>
<text x="45.5" y="49.5">JTAG_TMS</text>
<text x="45.6" y="52.1">JTAG_TCK</text>
<text x="45.5" y="54.6">JTAG_TDO</text>
<text x="52.1" y="59.7">~{AS}</text>
<text x="48.6" y="64.8">~{RESET}</text>
<text x="51.9" y="62.2">~{DS}</text>
<text x="35.5" y="77.5">CLK40MHZ</text>
<text x="40.4" y="143.5">~{CBREQ}</text>
<text x="113.1" y="141">SIZ1</text>
<text x="113.1" y="138.4">SIZ0</text>
<text x="113.1" y="143.5">~{CS_DRAM}</text>
<text x="39.4" y="146.1">~{DSACK0}</text>
<text x="39.4" y="148.6">~{DSACK1}</text>
<text x="113.1" y="148.6">~{CBACK}</text>
<text x="113.1" y="146.1">R/~{W}</text>
<text x="40.7" y="151.1">~{STERM}</text>
</g>
<g font-size="1.8" fill="#a90000">
<text x="78.5" y="44.1" transform="rotate(-90 78.5 44.1)">38</text>
<text x="81" y="44.1" transform="rotate(-90 81 44.1)">73</text>
<text x="83.6" y="44.1" transform="rotate(-90 83.6 44.1)">78</text>
<text x="86.1" y="44.1" transform="rotate(-90 86.1 44.1)">22</text>
<text x="88.6" y="44.1" transform="rotate(-90 88.6 44.1)">64</text>
<text x="171.2" y="45.3" transform="rotate(-90 171.2 45.3)">10</text>
<text x="173.7" y="45.3" transform="rotate(-90 173.7 45.3)">30</text>
<text x="176.3" y="45.3" transform="rotate(-90 176.3 45.3)">59</text>
<text x="247.4" y="45.3" transform="rotate(-90 247.4 45.3)">30</text>
<text x="249.9" y="45.3" transform="rotate(-90 249.9 45.3)">59</text>
<text x="61.6" y="48.3">29</text>
<text x="61.6" y="50.8">30</text>
<text x="61.6" y="53.3">59</text>
<text x="158.1" y="50.8">12</text>
<text x="158.1" y="53.3">13</text>
<text x="187.9" y="50.8">2</text>
<text x="187.9" y="53.3">4</text>
<text x="231.8" y="50.8">12</text>
<text x="231.8" y="53.3">13</text>
<text x="261.6" y="50.8">2</text>
<text x="261.6" y="53.3">4</text>
<text x="62.2" y="58.4">1</text>
<text x="103.5" y="58.4">83</text>
<text x="103.5" y="55.9">84</text>
<text x="158.1" y="55.9">14</text>
<text x="158.1" y="58.4">15</text>
<text x="187.9" y="55.9">6</text>
<text x="187.9" y="58.4">8</text>
<text x="231.8" y="55.9">14</text>
<text x="231.8" y="58.4">15</text>
<text x="261.6" y="55.9">6</text>
<text x="261.6" y="58.4">8</text>
<text x="62.2" y="61">2</text>
<text x="62.2" y="63.5">3</text>
<text x="103.5" y="63.5">81</text>
<text x="103.5" y="61">82</text>
<text x="158.1" y="61">16</text>
<text x="158.1" y="63.5">17</text>
<text x="187.3" y="61">20</text>
<text x="187.3" y="63.5">22</text>
<text x="231.8" y="61">16</text>
<text x="231.8" y="63.5">17</text>
<text x="261" y="61">20</text>
<text x="261" y="63.5">22</text>
<text x="62.2" y="66">4</text>
<text x="62.2" y="68.6">5</text>
<text x="62.2" y="71.1">6</text>
<text x="103.5" y="71.1">77</text>
<text x="103.5" y="68.6">79</text>
<text x="103.5" y="66">80</text>
<text x="158.1" y="66">18</text>
<text x="158.1" y="68.6">28</text>
<text x="158.1" y="71.1">31</text>
<text x="187.3" y="66">24</text>
<text x="187.3" y="68.6">26</text>
<text x="231.8" y="66">18</text>
<text x="231.8" y="68.6">28</text>
<text x="231.8" y="71.1">31</text>
<text x="261" y="66">24</text>
<text x="261" y="68.6">26</text>
<text x="62.2" y="73.7">7</text>
<text x="62.2" y="76.2">9</text>
<text x="103.5" y="76.2">75</text>
<text x="103.5" y="73.7">76</text>
<text x="158.1" y="76.2">19</text>
<text x="158.1" y="73.7">32</text>
<text x="187.3" y="73.7">49</text>
<text x="187.3" y="76.2">51</text>
<text x="231.8" y="76.2">19</text>
<text x="231.8" y="73.7">32</text>
<text x="261" y="73.7">49</text>
<text x="261" y="76.2">51</text>
<text x="61.6" y="78.7">10</text>
<text x="61.6" y="81.3">11</text>
<text x="61.6" y="83.8">12</text>
<text x="103.5" y="83.8">71</text>
<text x="103.5" y="81.3">72</text>
<text x="103.5" y="78.7">74</text>
<text x="158.1" y="78.7">29</text>
<text x="187.3" y="78.7">53</text>
<text x="187.3" y="81.3">55</text>
<text x="187.3" y="83.8">57</text>
<text x="231.8" y="78.7">29</text>
<text x="261" y="78.7">53</text>
<text x="261" y="81.3">55</text>
<text x="261" y="83.8">57</text>
<text x="61.6" y="86.4">13</text>
<text x="103.5" y="88.9">70</text>
<text x="187.3" y="86.4">61</text>
<text x="187.3" y="88.9">63</text>
<text x="261" y="86.4">61</text>
<text x="261" y="88.9">63</text>
<text x="61.6" y="91.4">14</text>
<text x="61.6" y="94">15</text>
<text x="103.5" y="94">68</text>
<text x="103.5" y="91.4">69</text>
<text x="158.1" y="94">44</text>
<text x="187.3" y="91.4">65</text>
<text x="231.8" y="94">44</text>
<text x="261" y="91.4">65</text>
<text x="61.6" y="96.5">17</text>
<text x="61.6" y="99.1">18</text>
<text x="61.6" y="101.6">19</text>
<text x="103.5" y="101.6">65</text>
<text x="103.5" y="99.1">66</text>
<text x="103.5" y="96.5">67</text>
<text x="158.1" y="101.6">33</text>
<text x="158.1" y="99.1">34</text>
<text x="158.1" y="96.5">45</text>
<text x="187.9" y="96.5">3</text>
<text x="187.9" y="99.1">5</text>
<text x="187.9" y="101.6">7</text>
<text x="231.8" y="101.6">33</text>
<text x="231.8" y="99.1">34</text>
<text x="231.8" y="96.5">45</text>
<text x="261.6" y="96.5">3</text>
<text x="261.6" y="99.1">5</text>
<text x="261.6" y="101.6">7</text>
<text x="61.6" y="104.1">20</text>
<text x="61.6" y="106.7">21</text>
<text x="103.5" y="106.7">62</text>
<text x="103.5" y="104.1">63</text>
<text x="158.1" y="106.7">40</text>
<text x="187.3" y="106.7">21</text>
<text x="187.9" y="104.1">9</text>
<text x="231.8" y="106.7">40</text>
<text x="261" y="106.7">21</text>
<text x="261.6" y="104.1">9</text>
<text x="61.6" y="109.2">23</text>
<text x="61.6" y="111.8">24</text>
<text x="103.5" y="111.8">58</text>
<text x="103.5" y="109.2">61</text>
<text x="158.1" y="111.8">41</text>
<text x="158.1" y="109.2">43</text>
<text x="187.3" y="109.2">23</text>
<text x="187.3" y="111.8">25</text>
<text x="231.8" y="111.8">41</text>
<text x="231.8" y="109.2">43</text>
<text x="261" y="109.2">23</text>
<text x="261" y="111.8">25</text>
<text x="61.6" y="114.3">25</text>
<text x="61.6" y="116.8">26</text>
<text x="61.6" y="119.4">31</text>
<text x="103.5" y="114.3">57</text>
<text x="158.1" y="114.3">42</text>
<text x="187.3" y="114.3">27</text>
<text x="187.3" y="119.4">50</text>
<text x="231.8" y="114.3">42</text>
<text x="261" y="114.3">27</text>
<text x="261" y="119.4">50</text>
<text x="61.6" y="124.5">32</text>
<text x="103.5" y="124.5">55</text>
<text x="103.5" y="121.9">56</text>
<text x="158.1" y="125.7">67</text>
<text x="187.3" y="121.9">52</text>
<text x="187.3" y="124.5">54</text>
<text x="231.8" y="125.7">67</text>
<text x="261" y="121.9">52</text>
<text x="261" y="124.5">54</text>
<text x="61.6" y="127">33</text>
<text x="61.6" y="129.5">34</text>
<text x="103.5" y="129.5">53</text>
<text x="103.5" y="127">54</text>
<text x="158.1" y="128.3">68</text>
<text x="158.1" y="130.8">69</text>
<text x="187.3" y="127">56</text>
<text x="187.3" y="129.5">58</text>
<text x="231.8" y="128.3">68</text>
<text x="231.8" y="130.8">69</text>
<text x="261" y="127">56</text>
<text x="261" y="129.5">58</text>
<text x="61.6" y="132.1">35</text>
<text x="61.6" y="134.6">36</text>
<text x="61.6" y="137.2">37</text>
<text x="103.5" y="137.2">50</text>
<text x="103.5" y="134.6">51</text>
<text x="103.5" y="132.1">52</text>
<text x="158.1" y="133.3">70</text>
<text x="187.3" y="132.1">60</text>
<text x="187.3" y="134.6">62</text>
<text x="187.3" y="137.2">64</text>
<text x="231.8" y="133.3">70</text>
<text x="261" y="132.1">60</text>
<text x="261" y="134.6">62</text>
<text x="261" y="137.2">64</text>
<text x="61.6" y="139.7">39</text>
<text x="61.6" y="142.2">40</text>
<text x="103.5" y="142.2">47</text>
<text x="103.5" y="139.7">48</text>
<text x="158.1" y="139.7">36</text>
<text x="158.1" y="142.2">37</text>
<text x="231.8" y="139.7">36</text>
<text x="231.8" y="142.2">37</text>
<text x="61.6" y="144.8">41</text>
<text x="61.6" y="147.3">43</text>
<text x="61.6" y="149.9">44</text>
<text x="103.5" y="147.3">45</text>
<text x="103.5" y="144.8">46</text>
<text x="158.1" y="144.8">35</text>
<text x="158.1" y="147.3">38</text>
<text x="231.8" y="144.8">35</text>
<text x="231.8" y="147.3">38</text>
<text x="78.5" y="154" transform="rotate(-90 78.5 154)">8</text>
<text x="81" y="154.6" transform="rotate(-90 81 154.6)">16</text>
<text x="83.6" y="154.6" transform="rotate(-90 83.6 154.6)">27</text>
<text x="86.1" y="154.6" transform="rotate(-90 86.1 154.6)">42</text>
<text x="88.6" y="154.6" transform="rotate(-90 88.6 154.6)">49</text>
<text x="91.2" y="154.6" transform="rotate(-90 91.2 154.6)">60</text>
<text x="171.2" y="152.7" transform="rotate(-90 171.2 152.7)">1</text>
<text x="173.7" y="153.3" transform="rotate(-90 173.7 153.3)">39</text>
<text x="176.3" y="153.3" transform="rotate(-90 176.3 153.3)">72</text>
<text x="244.9" y="152.7" transform="rotate(-90 244.9 152.7)">1</text>
<text x="247.4" y="153.3" transform="rotate(-90 247.4 153.3)">39</text>
<text x="249.9" y="153.3" transform="rotate(-90 249.9 153.3)">72</text>
<text x="31.5" y="158.4" transform="rotate(-90 31.5 158.4)">1</text>
</g>
<g font-size="1.8" fill="#0f0f0f">
<text x="148.6" y="53.3">MUX_A1</text>
<text x="148.6" y="50.8">MUX_A0</text>
<text x="194.3" y="53.3">D1</text>
<text x="194.3" y="50.8">D0</text>
<text x="222.2" y="50.8">MUX_A0</text>
<text x="222.2" y="53.3">MUX_A1</text>
<text x="268" y="53.3">D1</text>
<text x="268" y="50.8">D0</text>
<text x="110.6" y="58.4">A1</text>
<text x="110.6" y="55.9">A0</text>
<text x="148.6" y="58.4">MUX_A3</text>
<text x="148.6" y="55.9">MUX_A2</text>
<text x="194.3" y="55.9">D2</text>
<text x="194.3" y="58.4">D3</text>
<text x="222.2" y="55.9">MUX_A2</text>
<text x="222.2" y="58.4">MUX_A3</text>
<text x="268" y="55.9">D2</text>
<text x="268" y="58.4">D3</text>
<text x="110.6" y="63.5">A3</text>
<text x="110.6" y="60.9">A2</text>
<text x="148.6" y="63.5">MUX_A5</text>
<text x="148.6" y="60.9">MUX_A4</text>
<text x="194.3" y="63.5">D5</text>
<text x="194.3" y="60.9">D4</text>
<text x="222.2" y="60.9">MUX_A4</text>
<text x="222.2" y="63.5">MUX_A5</text>
<text x="268" y="63.5">D5</text>
<text x="268" y="60.9">D4</text>
<text x="48.5" y="71.1">MUX_A0</text>
<text x="110.6" y="71.1">A6</text>
<text x="110.6" y="66">A4</text>
<text x="110.6" y="68.6">A5</text>
<text x="148.6" y="68.6">MUX_A7</text>
<text x="148.6" y="71.1">MUX_A8</text>
<text x="148.6" y="66">MUX_A6</text>
<text x="194.3" y="66">D6</text>
<text x="194.3" y="68.6">D7</text>
<text x="222.2" y="71.1">MUX_A8</text>
<text x="222.2" y="68.6">MUX_A7</text>
<text x="222.2" y="66">MUX_A6</text>
<text x="268" y="66">D6</text>
<text x="268" y="68.6">D7</text>
<text x="48.5" y="73.6">MUX_A1</text>
<text x="110.6" y="76.2">A8</text>
<text x="110.6" y="73.6">A7</text>
<text x="148.6" y="73.6">MUX_A9</text>
<text x="148.6" y="76.2">MUX_A10</text>
<text x="194.3" y="76.2">D9</text>
<text x="194.3" y="73.6">D8</text>
<text x="222.2" y="76.2">MUX_A10</text>
<text x="222.2" y="73.6">MUX_A9</text>
<text x="268" y="76.2">D9</text>
<text x="268" y="73.6">D8</text>
<text x="48.5" y="83.8">MUX_A4</text>
<text x="48.5" y="81.3">MUX_A3</text>
<text x="48.5" y="78.7">MUX_A2</text>
<text x="109.1" y="83.8">A11</text>
<text x="109.4" y="81.3">A10</text>
<text x="110.6" y="78.7">A9</text>
<text x="148.6" y="78.7">MUX_A11</text>
<text x="194.3" y="78.7">D10</text>
<text x="194.3" y="83.8">D12</text>
<text x="194.3" y="81.3">D11</text>
<text x="222.2" y="78.7">MUX_A11</text>
<text x="268" y="83.8">D12</text>
<text x="268" y="81.3">D11</text>
<text x="268" y="78.7">D10</text>
<text x="48.5" y="86.3">MUX_A5</text>
<text x="109.4" y="88.9">A12</text>
<text x="194.3" y="88.9">D14</text>
<text x="194.3" y="86.3">D13</text>
<text x="268" y="86.3">D13</text>
<text x="268" y="88.9">D14</text>
<text x="47.3" y="94">MUX_A10</text>
<text x="48.5" y="91.4">MUX_A6</text>
<text x="109.4" y="94">A14</text>
<text x="109.4" y="91.4">A13</text>
<text x="148.6" y="94">~{RAS0}</text>
<text x="194.3" y="91.4">D15</text>
<text x="222.2" y="94">~{RAS0}</text>
<text x="268" y="91.4">D15</text>
<text x="47.3" y="99">MUX_A11</text>
<text x="48.5" y="96.5">MUX_A7</text>
<text x="48.5" y="101.6">MUX_A8</text>
<text x="109.4" y="101.6">A17</text>
<text x="109.4" y="99">A16</text>
<text x="109.4" y="96.5">A15</text>
<text x="148.6" y="101.6">~{RAS3}</text>
<text x="148.6" y="96.5">~{RAS1}</text>
<text x="148.6" y="99">~{RAS2}</text>
<text x="194.3" y="96.5">D16</text>
<text x="194.3" y="99">D17</text>
<text x="194.3" y="101.6">D18</text>
<text x="222.2" y="101.6">~{RAS3}</text>
<text x="222.2" y="99">~{RAS2}</text>
<text x="222.2" y="96.5">~{RAS1}</text>
<text x="268" y="96.5">D16</text>
<text x="268" y="99">D17</text>
<text x="268" y="101.6">D18</text>
<text x="48.5" y="104.1">MUX_A9</text>
<text x="51" y="106.7">~{RAS3}</text>
<text x="109.4" y="106.7">A19</text>
<text x="109.4" y="104.1">A18</text>
<text x="147.3" y="106.7">~{CAS_A0}</text>
<text x="194.3" y="104.1">D19</text>
<text x="194.3" y="106.7">D20</text>
<text x="221" y="106.7">~{CAS_B0}</text>
<text x="268" y="106.7">D20</text>
<text x="268" y="104.1">D19</text>
<text x="48.9" y="111.7">~{CAS_A0}</text>
<text x="51" y="109.2">~{RAS2}</text>
<text x="109.4" y="109.2">A20</text>
<text x="109.4" y="111.7">A21</text>
<text x="147.3" y="111.7">~{CAS_A2}</text>
<text x="147.3" y="109.2">~{CAS_A1}</text>
<text x="194.3" y="109.2">D21</text>
<text x="194.3" y="111.7">D22</text>
<text x="221" y="111.7">~{CAS_B2}</text>
<text x="221" y="109.2">~{CAS_B1}</text>
<text x="268" y="109.2">D21</text>
<text x="268" y="111.7">D22</text>
<text x="48.8" y="119.4">~{CAS_B0}</text>
<text x="48.9" y="114.3">~{CAS_A3}</text>
<text x="48.9" y="116.8">~{CAS_A1}</text>
<text x="109.4" y="114.3">A22</text>
<text x="147.3" y="114.3">~{CAS_A3}</text>
<text x="194.3" y="119.4">D24</text>
<text x="194.3" y="114.3">D23</text>
<text x="221" y="114.3">~{CAS_B3}</text>
<text x="268" y="119.4">D24</text>
<text x="268" y="114.3">D23</text>
<text x="48.7" y="124.4">~{CAS_B3}</text>
<text x="109.4" y="121.9">A23</text>
<text x="109.4" y="124.4">A24</text>
<text x="147.4" y="125.7">PRDA0</text>
<text x="194.3" y="121.9">D25</text>
<text x="194.3" y="124.4">D26</text>
<text x="220.9" y="125.7">PRDB0</text>
<text x="268" y="121.9">D25</text>
<text x="268" y="124.4">D26</text>
<text x="48.7" y="127">~{CAS_B1}</text>
<text x="48.7" y="129.5">~{CAS_B2}</text>
<text x="109.4" y="129.5">A26</text>
<text x="109.4" y="127">A25</text>
<text x="147.4" y="128.3">PRDA1</text>
<text x="147.4" y="130.8">PRDA2</text>
<text x="194.3" y="129.5">D28</text>
<text x="194.3" y="127">D27</text>
<text x="220.9" y="128.3">PRDB1</text>
<text x="220.9" y="130.8">PRDB2</text>
<text x="268" y="127">D27</text>
<text x="268" y="129.5">D28</text>
<text x="48.9" y="132.1">~{CAS_A2}</text>
<text x="51" y="137.1">~{RAS0}</text>
<text x="109.4" y="134.6">A28</text>
<text x="109.4" y="132.1">A27</text>
<text x="147.4" y="133.3">PRDA3</text>
<text x="194.3" y="132.1">D29</text>
<text x="194.3" y="134.6">D30</text>
<text x="194.3" y="137.1">D31</text>
<text x="220.9" y="133.3">PRDB3</text>
<text x="268" y="137.1">D31</text>
<text x="268" y="134.6">D30</text>
<text x="268" y="132.1">D29</text>
<text x="51" y="139.7">~{RAS1}</text>
<text x="55.9" y="171.4">PRDA0</text>
<text x="55.9" y="174">PRDA1</text>
<text x="55.9" y="176.5">PRDA2</text>
<text x="55.9" y="179.1">PRDA3</text>
<text x="55.9" y="181.6">PRDB0</text>
<text x="55.9" y="184.1">PRDB1</text>
<text x="55.9" y="186.7">PRDB2</text>
<text x="55.9" y="189.2">PRDB3</text>
</g>
<g font-size="1.8" fill="#009600">
<text x="147.4" y="86.3">~{RAM_WE} 47</text>
<text x="221.1" y="86.3">~{RAM_WE} 47</text>
<text x="29.3" y="134.6">~{RAM_WE}</text>
</g>
</svg>
